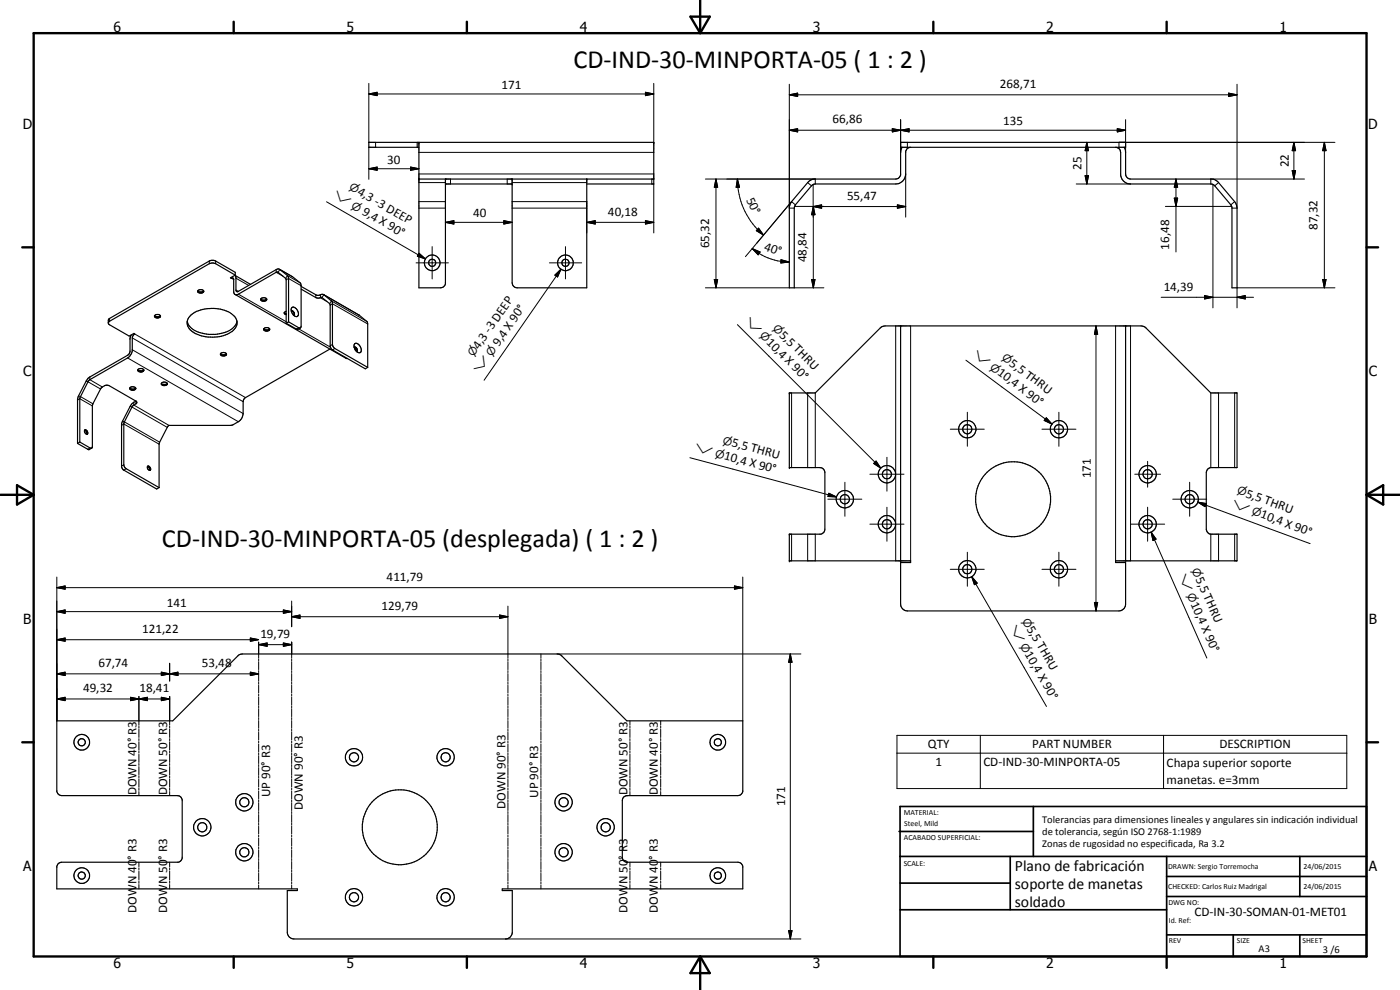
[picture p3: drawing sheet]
<svg xmlns="http://www.w3.org/2000/svg" width="420mm" height="297mm" viewBox="0 0 420 297" stroke-linecap="round" stroke-linejoin="round" font-family="sans-serif">
<g fill="none" stroke="#000" stroke-width=".35">
<path d="M125.2 42.7v1.5M125.7 42.7v43.7l6.8-.1 1-.6 .2-.6v-31.4M125.7 44.2h-15v-1.5h85.5v12.5h-20.1M125.7 53.7h70.5M133.7 55.2h20M153.7 53.7v31.1a1.52 1.52 0 0 0 1.5 1.6h20.9v-32.7M270.3 42.7h67.5v1.5h-67.5zM270.7 44.2l-.4 1.5v6.8l-.9 1.1-25.4 .2-1.4 .7-5 6-.7 1.5v24.4h1.5l.1-24.5 5.2-6.4 1-.3h24.1a3 3 0 0 0 3-3v-6.8l.6-1 .9-.2M334.8 44.2a1.52 1.52 0 0 1 1.5 1.5v6.9a3 3 0 0 0 3 2.6h24.1l1 .3 5 6 .3 .7v24.2h1.6v-24l-.2-.8-.6-1.1-5-6-1.4-.7-25.4-.2-.5-.3-.3-.8-.1-6.8-.4-1.5M32.5 96.9l.4 .6 5.9 3.3 1.4-.8 .2 .2-.5 .6-.2 .6v3.8a3.6 3.6 0 0 1-1.4 2.2l-11.8 6.9-2.6 5.3v13M46.4 94.7a1.03 1.03 0 0 1 1.8 .3 .99 .99 0 0 1-1 .4 .99 .99 0 0 1-.8-.7zM46.4 94.8v.1"/>
<path d="M46.4 94.9h1.7M46.4 94.9l.7 .3h.6l.4-.3M48.2 94.8l-.1 .1M56.2 96.4a5.8 5.8 0 0 0 5.1 3.7 11.4 11.4 0 0 0 8-1.2l1.3-1.3 .5-1.2M57.3 94.5a10.9 10.9 0 0 1 12.9 .2 2.96 2.96 0 0 1-1 5 11 11 0 0 1-12.1-.7 2.91 2.91 0 0 1 .2-4.5zM59.3 87.3l.1 .2M59.4 87.5h1.7M59.4 87.5a1.18 1.18 0 0 0 1.7 0M59.5 87.1a.96 .96 0 0 1 1.6 .4 .95 .95 0 0 1-1 .5 .95 .95 0 0 1-.7-.8zM61.1 87.3v.2M69.4 83.5l.5-.1 .2 .3v4l.3 .6 .4 .1 .7-.1 11.4-6.6h.6l2.2 1.8 .2 .3v13.2M69.4 83.2v.3"/>
<path d="M70.6 88.3l33.3 19.3h.4M70.6 82.5l-1.4 .9 .2 .1M70.6 82.5l-5.9-3.4-.7-.2-1 .1-30.1 17.4-.4 .5M70.6 82.5v-.8l-5.9-3.4-.7-.2-1 .1-30.1 17.3-.4 .4v1M75.2 85.3l-4.7-2.7 .3 .6v3.8l.4 .5 12.2-6.8 .6 .2 2.3 1.8 .3 .9v13M78.3 89.7a1.08 1.08 0 0 1 1.7 .3 .99 .99 0 0 1-.9 .4 .99 .99 0 0 1-.8-.7zM78.3 89.8v.1M78.3 89.9h1.7M78.3 89.9l.6 .3 1.1-.3M79.1 98.7l.7 .5 .7-.1 .4-.3M79.2 98.6a1.03 1.03 0 0 1 1.7 .3 .99 .99 0 0 1-1 .5 .99 .99 0 0 1-.7-.8zM79.2 98.8h1.6"/>
<path d="M80 89.8v.1M80.9 98.7v.1M83.9 80.8a21.7 21.7 0 0 1 6.3 4.2l.2 .7v12.2l-.2 .4M85.3 93.9l.6 .5M85.3 93.9l.1 .1M85.4 94l.5 .1M85.4 94l.5 .3M85.9 97l3.3 1.8 1-.4M85.9 93.4l-.6 .5M86.6 96.6l3.2 1.8 .4-.1M86.6 96.6l-.7 .4M87.4 93.3h.2"/>
<path d="M87.5 93.3l-.1 .1M87.6 92.3l.1-.1a1.81 1.81 0 0 1 1.6 2.7 1.86 1.86 0 0 1-1.7-2.6zM87.7 93.3a.82 .82 0 0 1 .5 1.3 .9 .9 0 0 0-.6-1.3zM90.4 85.9l4.5 2.7 2.1-.3 2.6 2.1 .2 .4v12.6l.1 .5 .6 .7 9.9 5.6M90.4 86.7l4.5 2.7 1.7-.1 2.5 2.1v12.5l.4 .8 10.1 6 .8-.5M97.1 88.4l10.7 6.1 2.4 2 .2 .7v13M270.3 97.8v70.5M337.8 97.8v70.5M38.9 116.5a1.08 1.08 0 0 1 1.9 0M38.9 116.5a1 1 0 0 0 .9 .6 1 1 0 0 0 1-.6M38.9 116.5l.1 .1M39 116.6h1.7"/>
<path d="M39.4 100.5l-.4 1.1v3.9l-.2 .7-12.1 7.1-.8 1-2.3 4.5-.3 .9v13.4M40.8 116.5a1.14 1.14 0 0 1-1.8 .1M41.4 111.1h1.7M41.5 110.8a1.23 1.23 0 0 1 1.7 .2 .92 .92 0 0 1-1 .6 .92 .92 0 0 1-.8-.7zM43.1 111a1.02 1.02 0 0 1-1.8 0M48.4 115.1v.1M48.5 115a1.07 1.07 0 0 1 1.7 .3 1.06 1.06 0 0 1-1.8-.2zM48.5 115.2h1.7a1.28 1.28 0 0 1-1.7 0zM50.2 115.1v.1M66.2 106.3h1.7M66.2 106.3l.1 .1a1.19 1.19 0 0 0 1.6-.1M68 106.2l-.1 .1"/>
<path d="M68 106.3a1.01 1.01 0 0 0-1.8 0M68 106.3a1 1 0 0 1-.9 .6 1 1 0 0 1-.9-.6M99 104.7l-25.5 14.7-.5 1v3.7a3 3 0 0 1-1.5 2.4l-2.1 1.1-18.8 .1-2.9 5.4v13.2M106.3 104.2a.81 .81 0 0 1 .7 1.2 .68 .68 0 0 0 .1-.8 .68 .68 0 0 0-.8-.3M106.4 103.2a1.59 1.59 0 0 1 2 1.6 .74 .74 0 0 1-.3 1 .74 .74 0 0 1-1-.2 2.11 2.11 0 0 1-.7-2.4zM106.7 104.3v.8M236.9 117.9h7.8l19.5-19.5 1.1-.6h77.5l1.1 .6 19.5 19.5h7.9v22.4h-7.9a1.54 1.54 0 0 0-1.4 1.5l.2 17.5 .7 .8 .5 .2h7.9v8h-36.5v.5h3v12.5a2.09 2.09 0 0 1-2 2h-63.5a2.09 2.09 0 0 1-2-2v-12.5h3v-.5h-36.4v-8h9.4l1-.7 .3-.8v-17l-.3-.8-.7-.6-.6-.1h-9.1zM23.3 133.1l3.3 1.8 .9-.4M23.9 132.6l-.6 .5M25.4 129l.3 .1M25.4 129.1a.84 .84 0 0 0 .8 1.2M25.5 129l.7 1.2"/>
<path d="M25.7 129.1l.5 .6v.6M25.8 129a.85 .85 0 0 1 .4 1.3M25.8 129l-.4 .1M40.8 120.4l-1.1 .7-.5 .5-2.7 5.4v13.2l.5 .8 10 5.7 .7-.4M40.8 120.4l.2 .5-1.3 1.1-2.5 5v12.6l.7 1 9.8 5.7M40.8 120.4l-8.4-4.8a2.37 2.37 0 0 0-2.1 .9l-2.6 5.3v12.5l-.5 .2-3.3-1.9M44.3 140a.69 .69 0 0 1 .8 .3 .69 .69 0 0 1-.2 .8 .97 .97 0 0 1-.6-1.1zM44.4 139.9a.85 .85 0 0 1 .6 1.2zM17 216.3h34.8l19.8-19.7 1.2-.4 94.7 .1 .9 .3 19.7 19.7h34.8v21.2l-.6 1-.9 .2h-33.3l-1 .5-.3 1v17v.5l.6 .7 .7 .3h33.6l.8 .4 .4 .8v6.8h-72.2v.5h3v12.5a2.09 2.09 0 0 1-2 2h-63.8a1.97 1.97 0 0 1-1.7-2v-12.5h3v-.5h-72.2v-6.8l.5-.8 .7-.4h35.3l.8-.4 .4-.8v-17.6l-.9-1.1-35.3-.1-1-.4-.5-.8z"/>
<circle cx="129.7" cy="78.9" r="2.35"/>
<circle cx="129.7" cy="78.9" r="1.07"/>
<circle cx="169.7" cy="78.8" r="1.09"/>
<circle cx="169.7" cy="78.9" r="2.36"/>
<circle cx="290.3" cy="128.8" r="1.36"/>
<circle cx="290.3" cy="128.8" r="2.6"/>
<circle cx="317.8" cy="128.8" r="1.37"/>
<circle cx="317.8" cy="128.8" r="2.6"/>
<circle cx="253.6" cy="149.8" r="2.6"/>
<circle cx="253.6" cy="149.8" r="1.39"/>
<circle cx="266.2" cy="142.3" r="2.61"/>
<circle cx="266.2" cy="157.3" r="1.37"/>
<circle cx="266.2" cy="142.3" r="1.38"/>
<circle cx="266.2" cy="157.3" r="2.59"/>
<circle cx="304" cy="149.8" r="11.3"/>
<circle cx="344.4" cy="142.3" r="1.38"/>
<circle cx="344.4" cy="157.3" r="1.38"/>
<circle cx="344.4" cy="157.3" r="2.6"/>
<circle cx="344.4" cy="142.3" r="2.6"/>
<circle cx="357.1" cy="149.8" r="1.36"/>
<circle cx="357.1" cy="149.8" r="2.6"/>
<circle cx="290.3" cy="170.8" r="2.6"/>
<circle cx="290.3" cy="170.8" r="1.36"/>
<circle cx="317.8" cy="170.8" r="2.6"/>
<circle cx="317.8" cy="170.8" r="1.36"/>
<circle cx="24.5" cy="222.7" r="2.36"/>
<circle cx="24.5" cy="222.7" r="1.08"/>
<circle cx="106.2" cy="227.2" r="1.38"/>
<circle cx="106.2" cy="227.2" r="2.61"/>
<circle cx="133.7" cy="227.2" r="2.6"/>
<circle cx="133.7" cy="227.2" r="1.38"/>
<circle cx="215.4" cy="222.7" r="1.07"/>
<circle cx="215.4" cy="222.7" r="2.36"/>
<circle cx="60.7" cy="248.2" r="1.38"/>
<circle cx="60.7" cy="248.2" r="2.6"/>
<circle cx="73.3" cy="240.7" r="1.39"/>
<circle cx="73.3" cy="255.7" r="1.38"/>
<circle cx="73.3" cy="255.7" r="2.6"/>
<circle cx="73.3" cy="240.7" r="2.6"/>
<circle cx="120" cy="248.2" r="11.3"/>
<circle cx="169.1" cy="240.7" r="1.38"/>
<circle cx="169.1" cy="255.7" r="2.61"/>
<circle cx="169.1" cy="240.7" r="2.6"/>
<circle cx="169.2" cy="255.7" r="1.39"/>
<circle cx="181.8" cy="248.2" r="2.62"/>
<circle cx="181.8" cy="248.2" r="1.39"/>
<circle cx="24.5" cy="262.7" r="1.09"/>
<circle cx="24.5" cy="262.7" r="2.35"/>
<circle cx="106.2" cy="269.2" r="2.61"/>
<circle cx="106.2" cy="269.2" r="1.38"/>
<circle cx="133.7" cy="269.2" r="2.62"/>
<circle cx="133.7" cy="269.2" r="1.38"/>
<circle cx="215.4" cy="262.7" r="1.08"/>
<circle cx="215.4" cy="262.7" r="2.36"/>
</g>
<g fill="none" stroke="#000" stroke-width=".3">
<path d="M110.7 28.2l2.5-.5v1zM110.7 28.2h85.5M110.7 25v17.7M193.7 27.7l2.5 .5-2.5 .5zM196.2 25v17.7M236.9 39.1l2.5-.5v1zM236.9 28.4l2.5-.5v1.1zM236.9 25.3v37.1h1.5M236.9 39.1h100.9M236.9 28.4h134.4M267.8 38.6l2.5 .5-2.5 .5zM270.3 39.1l2.5-.5v1z"/>
<path d="M270.3 35.9v9.8M335.3 38.6l2.5 .5-2.5 .5zM337.8 35.9v9.8M368.7 27.9l2.6 .5-2.6 .6zM371.3 25.3v37.1h-1.6M110.7 50.6l2.5-.5v1zM110.7 44.2v9.6M110.7 50.6h15M112.7 42.7v1.5M123.2 50.1l2.5 .5-2.5 .5zM125.7 54.8h8M125.7 52.2h70.5"/>
<path d="M125.7 45.7h70.5M135.2 53.7v1.5M152.2 53.7v1.5M153.7 54.8h22.4M195.6 53.7v1.5M196.2 55.2v14.7M211.7 53.7h33v1.5M214.9 53.7l.5 2.5h-1zM214.9 53.7v32.7M221.3 53.7l.6 2.5h-1zM221.3 53.7a21.9 21.9 0 0 0 7.8 16.8M242.4 54.8l1.1 1"/>
<path d="M244 55.3l.1 31.1M271.8 52.2v13M272.3 42.7v1.5M323 55.2h16.3M325.7 52.7h1l-.5 2.5zM326.2 42.7l.5 2.5h-1zM326.2 42.7v12.5M352.4 59.4h1l-.5 2.5zM352.9 53.7l.5 2.5h-1zM352.9 53.7v21.9M364 55.3v37.1M365.7 54.8l-1.1 1"/>
<path d="M387.8 51.2h1l-.5 2.5zM388.3 42.7l.5 2.5h-1zM388.3 42.7v11M391.5 53.7h-28.1v1.5M397.5 42.7l.5 2.5h-1.1zM397.5 42.7v43.7M400.6 42.7h-64.8v1.5M62.8 78.3v.8M64.7 78.3v.8M98 60.5l29.7 17.2M124.9 78.9h9.7M125.7 62.4h8"/>
<path d="M125.7 60.5h8M125.8 76l1.9 1.7-2.4-.8zM129.7 74v9.7M133.7 66.7l2.5-.5v1zM133.7 66.7h20M151.2 66.2l2.5 .5-2.5 .5zM153.7 62.4h22.4M153.7 60.5h22.4v9.4M164.9 78.9h9.7M169.7 74v9.7M176.1 66.7l2.5-.5v1zM176.1 66.7h20.1"/>
<path d="M193.7 66.2l2.5 .5-2.5 .5zM225.8 74.6l2.3 1-.6 .9zM225.8 74.6a17.6 17.6 0 0 0 11.1 4M227.7 68.5l1.4 2-2.1-1.3zM234.4 77.9l2.5 .7-2.6 .3zM238.5 61.9h5.7M238.7 61.5l-1.1-1-13.9 16.5M244 62l2.6-.5v1zM244 62h27.8M244.1 61.9l.5 2.5h-1zM246.5 61.9h.8M269.3 61.5l2.5 .5-2.5 .5z"/>
<path d="M349.7 61.9h19.9M370.5 60.5l-1.1 1M32.9 95.5v.9M69.4 83.5l.7 .4M70.8 87l.7 .4M70.8 83.5l3.8 2.1M71.5 88.3l14.4 8.2M82.9 80.9v.8l2 1.1M83.5 81.7l.5-.8 3.8 2.1M85.7 83.5l.6-.8 3.7 2.1M85.9 83.9l.7-.3 3.8 2.1M89.7 98.3l-.8 .4"/>
<path d="M89.7 98.7l9.4 5.4M94.8 88.4v.9M96.1 89.3l2 1.2M96.2 88.4v.9M96.6 89.3l.6-.9 10.6 6.1M98.9 91.1l.6-.8 10.5 6.1M99.1 91.6l.7-.5 10.6 6.1M166.5 82.5l1.8-1.7-1 2.3zM168.3 80.8l-23 33.3M211.7 86.4h25.2M214.4 83.9h1l-.5 2.5zM221.3 97.4l43 43.1"/>
<path d="M238.4 86.4h8.9M243.6 83.9h1l-.5 2.5zM268.8 97.8v70.5M273.3 97.8v70.5M328.9 97.8l.5 2.5h-.9zM328.9 97.8v85.5M334.8 97.8v70.5M339.3 97.8v70.5M348.5 89.2h27.7M361.5 88.7l2.5 .5-2.5 .5zM371.3 89.2l2.4-.5v1zM396.9 83.9h1.1l-.5 2.5z"/>
<path d="M400.6 86.4h-29.3v6M23.6 118.8l4.3 2.4M25.9 114.3l4.3 2.4M27 113.1v.8l3.7 2.2M38.3 107.4l33.2 19.1M39.7 104.9l33.3 19.2M39.7 101.4l33.3 19.1M40.4 100.2l33.3 19.1M99.8 103.4l-.7 .4M100.5 104.6l-.7 .4M237.6 117.9v22.4M242.4 117.9v22.4"/>
<path d="M244.7 117.9v22.4M289.9 108.1l25.8 19.2M363.4 117.9v22.4M365.7 117.9v22.4M370.5 117.9v22.4M23.3 120l.6-.4 3.8 2.2M27 134.4l-.7 .4M36.5 127.6l.7-.4 10.5 6.1M36.8 126.4l11.1 6.3M37.2 139.4l-.7 .4M39.1 121.9l11.1 6.3M40.2 120.7v.8l10.5 6.1"/>
<path d="M40.8 120.4v.8M207 137.3l44 11.8M262.2 139.1l.7-.8 1.4 2.2zM262.9 138.3l1.4 2.2-2.1-1.4zM266.2 137.2v10.2M285.2 128.8h10.2M290.3 123.7v10.2M312.7 128.8h10.2M314 125.3l1.7 2-2.3-1.1zM317.8 123.7v10.2M344.4 138.4v7.8M37.9 140.6l-.7 .5"/>
<path d="M248.4 149.8h10.2M248.7 148l2.3 1.1-2.5-.1zM253.6 144.7v10.2M261.1 157.3h10.2M261.1 142.3h10.2M266.2 152.2v10.2M339.3 157.3h10.2M340.6 142.3h7.7M344.4 152.2v10.2M345.5 159.7l1.5 2.1-1 .4zM345.5 159.7l16.7 37.7M351.9 149.8h10.3"/>
<path d="M357 144.7v10.2M359.5 150.7l2.5 .4-.4 .9zM359.5 150.7l33.7 12.4M17 176.3l2.5-.5v1zM17 176.3h205.9M17 173.1v43.2M220.4 175.8l2.5 .5-2.5 .5zM222.9 173.1v43.2M237.6 160.3v8M242.4 160.3v8M244.7 160.3v8M285.2 170.8h10.2"/>
<path d="M290.3 165.7v10.2M291.6 173l1.7 2-.9 .4zM291.6 173l22.5 39M312.7 170.8h10.2M317.8 165.7v10.2M363.4 160.3v8M365.7 160.3v8M370.5 160.3v8M17 191.9l2.5-.5v1zM17 183.5l2.5-.5v1zM17 191.9h60.4M17 183.5h70.5"/>
<path d="M50.9 199v5.3M75.1 191.4l2.5 .5-2.5 .5zM77.4 191.9l-2.3-.5v1l2.3-.4M77.6 193.4l2.6-.5v1zM77.6 192.7v4.7M77.6 197.7v.6M77.6 198.5v2.4M77.6 193.4h9.9M85 183l2.5 .5-2.5 .5zM85 192.9l2.5 .5-2.5 .5zM87.5 185l2.5-.5v1zM87.5 180.3v7.7"/>
<path d="M87.5 192.7v4.7M87.5 197.7v.6M87.5 198.5v2.4M87.5 185h64.9M149.9 184.5l2.5 .5-2.5 .5zM152.4 181.9v15.5M152.4 197.7v.6M152.4 198.5v2.4M162.3 196.2v1.2M162.3 197.7v.6M162.3 198.5v2.4M167.2 196.2h73.2"/>
<path d="M237.2 196.2l.5 2.5h-1zM237.2 196.2v85.5M328.5 180.8h.9l-.5 2.5zM17 209.7l2.5-.5v1zM17 202.2l2.5-.5v1zM17 209.7h33.9M17 202.2h60.6M39.2 209.2l2.5 .5-2.5 .5zM41.7 209.7l2.5-.5v1zM41.7 209v8.6M41.7 217.8v.7M41.7 218.8v2.5"/>
<path d="M48.4 201.7l2.5 .5-2.5 .5zM48.4 209.2l2.5 .5-2.5 .5zM48.4 201.7l5 1v-1l-5 1zM50.9 202.2l2.5-.5v1zM50.9 209v8.6M50.9 217.8v.7M50.9 218.8v2.5M75.1 201.7l2.5 .5-2.5 .5zM77.6 201.2v.6M77.6 202.1v2.3M77.6 204.7v.6M77.6 205.6v2.3"/>
<path d="M77.6 208.3v.5M77.6 209.1v2.4M77.6 211.8v.6M77.6 212.6v2.4M77.6 215.3v.6M77.6 216.2v2.3M77.6 218.8v.6M77.6 219.7v2.3M87.5 201.2v.6M87.5 202.1v2.3M87.5 204.7v.6M87.5 205.6v2.3"/>
<path d="M87.5 208.3v.5M87.5 209.1v2.4M87.5 211.8v.6M87.5 212.6v2.4M87.5 215.3v.6M87.5 216.2v2.3M87.5 218.8v.6M87.5 219.7v2.3M152.4 201.2v.6M152.4 202.1v2.3M152.4 204.7v.6M152.4 205.6v2.3"/>
<path d="M152.4 208.3v.5M152.4 209.1v2.4M152.4 211.8v.6M152.4 212.6v2.4M152.4 215.3v.6M152.4 216.2v2.3M152.4 218.8v.6M152.4 219.7v2.3M162.3 201.2v.6M162.3 202.1v2.3M162.3 204.7v.6M162.3 205.6v2.3"/>
<path d="M162.3 208.3v.5M162.3 209.1v2.4M162.3 211.8v.6M162.3 212.6v2.4M162.3 215.3v.6M162.3 216.2v2.3M162.3 218.8v.6M162.3 219.7v2.3M189 216.3v1.3M189 217.8v.7M189 218.8v2.5M198.3 216.3v1.3"/>
<path d="M198.3 217.8v.7M198.3 218.8v2.5M41.7 221.6v.6M41.7 222.5v2.5M41.7 225.3v.6M41.7 226.3v2.5M41.7 229.1v.6M41.7 230v2.5M41.7 232.8v.6M41.7 233.7v2.5M41.7 236.5v.7M41.7 237.5v1.2"/>
<path d="M50.9 221.6v.6M50.9 222.5v2.5M50.9 225.3v.6M50.9 226.3v2.5M50.9 229.1v.6M50.9 230v2.5M50.9 232.8v.6M50.9 233.7v2.5M50.9 236.5v.7M50.9 237.5v1.2M77.6 222.4v.5M77.6 223.3v2.3"/>
<path d="M77.6 225.9v.6M77.6 226.7v2.4M77.6 229.4v.6M77.6 230.3v2.4M77.6 232.9v.6M77.6 233.8v2.3M77.6 236.5v.5M77.6 237.4v2.3M77.6 240v.6M87.5 222.4v.5M87.5 223.3v2.3M87.5 225.9v.6"/>
<path d="M87.5 226.7v2.4M87.5 229.4v.6M87.5 230.3v2.4M87.5 232.9v.6M87.5 233.8v2.3M87.5 236.5v.5M87.5 237.4v2.3M87.5 240v.6M152.4 222.4v.5M152.4 223.3v2.3M152.4 225.9v.6M152.4 226.7v2.4"/>
<path d="M152.4 229.4v.6M152.4 230.3v2.4M152.4 232.9v.6M152.4 233.8v2.3M152.4 236.5v.5M152.4 237.4v2.3M152.4 240v.6M162.3 222.4v.5M162.3 223.3v2.3M162.3 225.9v.6M162.3 226.7v2.4M162.3 229.4v.6"/>
<path d="M162.3 230.3v2.4M162.3 232.9v.6M162.3 233.8v2.3M162.3 236.5v.5M162.3 237.4v2.3M162.3 240v.6M189 221.6v.6M189 222.5v2.5M189 225.3v.6M189 226.3v2.5M189 229.1v.6M189 230v2.5"/>
<path d="M189 232.8v.6M189 233.7v2.5M189 236.5v.7M189 237.5v1.2M198.3 221.6v.6M198.3 222.5v2.5M198.3 225.3v.6M198.3 226.3v2.5M198.3 229.1v.6M198.3 230v2.5M198.3 232.8v.6M198.3 233.7v2.5"/>
<path d="M198.3 236.5v.7M198.3 237.5v1.2M269.2 220.6h135v16h-135zM269.2 226h135M294.2 220.6v16M349.2 220.6v16M41.7 258.7v1.4M50.9 258.7v1.4M77.6 240.8v2.4M77.6 243.5v.6M77.6 244.4v2.4M77.6 247v.6"/>
<path d="M77.6 247.9v2.3M77.6 250.6v.5M77.6 251.5v2.3M77.6 254.1v.6M77.6 255v2.3M77.6 257.6v.6M77.6 258.5v2.4M87.5 240.8v2.4M87.5 243.5v.6M87.5 244.4v2.4M87.5 247v.6M87.5 247.9v2.3"/>
<path d="M87.5 250.6v.5M87.5 251.5v2.3M87.5 254.1v.6M87.5 255v2.3M87.5 257.6v.6M87.5 258.5v2.4M152.4 240.8v2.4M152.4 243.5v.6M152.4 244.4v2.4M152.4 247v.6M152.4 247.9v2.3M152.4 250.6v.5"/>
<path d="M152.4 251.5v2.3M152.4 254.1v.6M152.4 255v2.3M152.4 257.6v.6M152.4 258.5v2.4M162.3 240.8v2.4M162.3 243.5v.6M162.3 244.4v2.4M162.3 247v.6M162.3 247.9v2.3M162.3 250.6v.5M162.3 251.5v2.3"/>
<path d="M162.3 254.1v.6M162.3 255v2.3M162.3 257.6v.6M162.3 258.5v2.4M189 258.7v1.4M198.3 258.7v1.4M41.7 260.4v.6M41.7 261.4v2.6M41.7 264.4v.6M41.7 265.4v1.3M50.9 260.4v.6M50.9 261.4v2.6"/>
<path d="M50.9 264.4v.6M50.9 265.4v1.3M77.6 261.1v.6M77.6 262v2.4M77.6 264.7v.5M77.6 265.6v1.1M87.5 261.1v.6M87.5 262v2.4M87.5 264.7v.5M87.5 265.6v1.1M152.4 261.1v.6M152.4 262v2.4"/>
<path d="M152.4 264.7v.5M152.4 265.6v1.1M162.3 261.1v.6M162.3 262v2.4M162.3 264.7v.5M162.3 265.6v1.1M189 260.4v.6M189 261.4v2.6M189 264.4v.6M189 265.4v1.3M198.3 260.4v.6M198.3 261.4v2.6"/>
<path d="M198.3 264.4v.6M198.3 265.4v1.3M236.7 279.2h1l-.5 2.5zM151.7 281.7h88.7"/>
</g>
<g fill="#000">
<circle cx="125.7" cy="53.7" r=".18"/>
<circle cx="125.7" cy="42.7" r=".18"/>
<circle cx="153.7" cy="53.7" r=".18"/>
<circle cx="153.7" cy="55.2" r=".18"/>
<circle cx="176.1" cy="53.7" r=".18"/>
<circle cx="196.2" cy="42.7" r=".18"/>
<circle cx="270.3" cy="97.8" r=".18"/>
<circle cx="236.9" cy="117.9" r=".18"/>
<circle cx="236.9" cy="140.3" r=".18"/>
<circle cx="236.9" cy="168.3" r=".18"/>
<circle cx="236.9" cy="160.3" r=".18"/>
<circle cx="270.3" cy="168.3" r=".18"/>
</g>
<g fill="none" stroke="#000" stroke-width=".71">
<path d="M10.1 9.9h400v277.1h-400zM70.1 6.5v3.4M140.1 6.5v3.4M207.2 5h5.8l-2.9 4.9zM210.1 0v9.9M280.1 6.5v3.4M350.1 6.5v3.4M6.7 74.2h3.4M410.1 74.2h3.5M.1 148.5h10M5.1 145.6l5 2.9-5 2.9zM410.1 148.5h10"/>
<path d="M410.1 148.5l5-2.9v5.8zM6.7 222.7h3.4M410.1 222.7h3.5M70.1 287v3.4M140.1 287v3.4M210.1 287v10M210.1 287l2.9 5h-5.8zM280.1 287v3.4M350.1 287v3.4"/>
</g>
<g fill="none" stroke="#000" stroke-width=".51">
<path d="M269.8 249.5h40.3M270.1 242h140v45h-140zM270.1 257h140M303.2 257v16M310.1 242v15M350.1 257v30M390.1 257v12M270.1 265h33.1M270.1 273h80M350.1 269h60M350.1 263h60M350.1 280.5h60"/>
<path d="M370.1 280.5v6.5M390.1 280.5v6.5"/>
</g>
<g fill="#000">
<path d="M110.7 28.2l2.5-.5v1zM193.7 27.7l2.5 .5-2.5 .5zM236.9 39.1l2.5-.5v1zM236.9 28.4l2.5-.5v1.1zM267.8 38.6l2.5 .5-2.5 .5zM270.3 39.1l2.5-.5v1zM335.3 38.6l2.5 .5-2.5 .5zM368.7 27.9l2.6 .5-2.6 .6zM110.7 50.6l2.5-.5v1zM123.2 50.1l2.5 .5-2.5 .5zM214.9 53.7l.5 2.5h-1zM221.3 53.7l.6 2.5h-1z"/>
<path d="M325.7 52.7h1l-.5 2.5zM326.2 42.7l.5 2.5h-1zM352.4 59.4h1l-.5 2.5zM352.9 53.7l.5 2.5h-1zM387.8 51.2h1l-.5 2.5zM388.3 42.7l.5 2.5h-1zM397.5 42.7l.5 2.5h-1.1zM125.8 76l1.9 1.7-2.4-.8zM133.7 66.7l2.5-.5v1zM151.2 66.2l2.5 .5-2.5 .5zM176.1 66.7l2.5-.5v1zM193.7 66.2l2.5 .5-2.5 .5z"/>
<path d="M227.7 68.5l1.4 2-2.1-1.3zM225.8 74.6l2.3 1-.6 .9zM234.4 77.9l2.5 .7-2.6 .3zM244.1 61.9l.5 2.5h-1zM244 62l2.6-.5v1zM269.3 61.5l2.5 .5-2.5 .5zM166.5 82.5l1.8-1.7-1 2.3zM214.4 83.9h1l-.5 2.5zM243.6 83.9h1l-.5 2.5zM361.5 88.7l2.5 .5-2.5 .5zM371.3 89.2l2.4-.5v1zM396.9 83.9h1.1l-.5 2.5z"/>
<path d="M328.9 97.8l.5 2.5h-.9zM262.9 138.3l1.4 2.2-2.1-1.4zM314 125.3l1.7 2-2.3-1.1zM248.7 148l2.3 1.1-2.5-.1zM359.5 150.7l2.5 .4-.4 .9zM17 176.3l2.5-.5v1zM220.4 175.8l2.5 .5-2.5 .5zM291.6 173l1.7 2-.9 .4zM345.5 159.7l1.5 2.1-1 .4zM17 191.9l2.5-.5v1zM17 183.5l2.5-.5v1zM75.1 191.4l2.5 .5-2.5 .5z"/>
<path d="M77.6 193.4l2.6-.5v1zM85 183l2.5 .5-2.5 .5zM85 192.9l2.5 .5-2.5 .5zM87.5 185l2.5-.5v1zM149.9 184.5l2.5 .5-2.5 .5zM237.2 196.2l.5 2.5h-1zM328.5 180.8h.9l-.5 2.5zM17 209.7l2.5-.5v1zM17 202.2l2.5-.5v1zM39.2 209.2l2.5 .5-2.5 .5zM41.7 209.7l2.5-.5v1zM48.4 201.7l2.5 .5-2.5 .5z"/>
<path d="M48.4 209.2l2.5 .5-2.5 .5zM50.9 202.2l2.5-.5v1zM75.1 201.7l2.5 .5-2.5 .5zM236.7 279.2h1l-.5 2.5z"/>
</g>
<g font-size="7.9">
<text x="172.1" y="20.4">CD-IND-30-MINPORTA-05 ( 1 : 2 )</text>
<text x="48.6" y="164.3">CD-IND-30-MINPORTA-05 (desplegada) ( 1 : 2 )</text>
</g>
<g font-size="4.7">
<text x="304.6" y="261.2">Plano de fabricación</text>
<text x="304.6" y="266.6">soporte de manetas</text>
<text x="304.6" y="272">soldado</text>
</g>
<g font-size="4.2">
<text x="34" y="9.6">6</text>
<text x="104" y="9.6">5</text>
<text x="174" y="9.6">4</text>
<text x="244" y="9.6">3</text>
<text x="314" y="9.6">2</text>
<text x="384" y="9.6">1</text>
<text x="6.8" y="38.7">D</text>
<text x="410.6" y="38.7">D</text>
<text x="7" y="112.9">C</text>
<text x="410.8" y="112.9">C</text>
<text x="7" y="187.1">B</text>
<text x="410.8" y="187.1">B</text>
<text x="7" y="261.4">A</text>
<text x="410.8" y="261.4">A</text>
<text x="34" y="290.4">6</text>
<text x="104" y="290.4">5</text>
<text x="174" y="290.4">4</text>
<text x="244" y="290.4">3</text>
<text x="314" y="290.4">2</text>
<text x="384" y="290.4">1</text>
</g>
<g font-size="3.9">
<text x="150.5" y="26.7">171</text>
<text x="300.1" y="26.4">268,71</text>
<text x="249.9" y="37">66,86</text>
<text x="301.1" y="37.5">135</text>
<text x="116.2" y="49.1">30</text>
<text x="324.6" y="51" transform="rotate(-90 324.6 51)">25</text>
<text x="386.8" y="50.2" transform="rotate(-90 386.8 50.2)">22</text>
<text x="107" y="58.3" transform="rotate(30 107 58.3)">4,3 -3 DEEP</text>
<text x="223.9" y="59.9" transform="rotate(65 223.9 59.9)">50°</text>
<text x="254.2" y="59.9">55,47</text>
<text x="108.4" y="64.1" transform="rotate(30 108.4 64.1)">9,4 X 90°</text>
<text x="142" y="65.2">40</text>
<text x="182.4" y="64.7">40,18</text>
<text x="395.4" y="69" transform="rotate(-90 395.4 69)">87,32</text>
<text x="212.8" y="74.5" transform="rotate(-90 212.8 74.5)">65,32</text>
<text x="229.1" y="74.9" transform="rotate(20 229.1 74.9)">40°</text>
<text x="350.8" y="74.9" transform="rotate(-90 350.8 74.9)">16,48</text>
<text x="242" y="78.7" transform="rotate(-90 242 78.7)">48,84</text>
<text x="349.2" y="87.2">14,39</text>
<text x="233.8" y="100.7" transform="rotate(45 233.8 100.7)">5,5 THRU</text>
<text x="143.7" y="104.9" transform="rotate(-55 143.7 104.9)">4,3 -3 DEEP</text>
<text x="149.7" y="104.1" transform="rotate(-55 149.7 104.1)">9,4 X 90°</text>
<text x="229.8" y="102.9" transform="rotate(45 229.8 102.9)">10,4 X 90°</text>
<text x="299.2" y="112.3" transform="rotate(37 299.2 112.3)">10,4 X 90°</text>
<text x="302.7" y="109.5" transform="rotate(37 302.7 109.5)">5,5 THRU</text>
<text x="217.1" y="137.8" transform="rotate(15 217.1 137.8)">10,4 X 90°</text>
<text x="219.4" y="133.9" transform="rotate(15 219.4 133.9)">5,5 THRU</text>
<text x="327.4" y="143.6" transform="rotate(-90 327.4 143.6)">171</text>
<text x="373.7" y="149" transform="rotate(20 373.7 149)">5,5 THRU</text>
<text x="378.1" y="155.2" transform="rotate(20 378.1 155.2)">10,4 X 90°</text>
<text x="358.8" y="173.6" transform="rotate(66 358.8 173.6)">5,5 THRU</text>
<text x="116" y="174.2">411,79</text>
<text x="50.1" y="182">141</text>
<text x="114.5" y="182.9">129,79</text>
<text x="357.3" y="181.1" transform="rotate(66 357.3 181.1)">10,4 X 90°</text>
<text x="42.7" y="189.9">121,22</text>
<text x="78.1" y="191.3">19,79</text>
<text x="308.1" y="188.6" transform="rotate(60 308.1 188.6)">5,5 THRU</text>
<text x="307.5" y="196.3" transform="rotate(60 307.5 196.3)">10,4 X 90°</text>
<text x="29.5" y="200.1">67,74</text>
<text x="60.6" y="200.1">53,48</text>
<text x="24.9" y="207.6">49,32</text>
<text x="41.9" y="207.6">18,41</text>
<text x="278.5" y="224.6">QTY</text>
<text x="309.7" y="224.6">PART NUMBER</text>
<text x="366" y="224.6">DESCRIPTION</text>
<text x="280.7" y="229.9">1</text>
<text x="295.1" y="229.9">CD-IND-30-MINPORTA-05</text>
<text x="350.1" y="230">Chapa superior soporte</text>
<text x="40.9" y="238.7" transform="rotate(-90 40.9 238.7)">DOWN 40° R3</text>
<text x="50.2" y="238.7" transform="rotate(-90 50.2 238.7)">DOWN 50° R3</text>
<text x="81.1" y="239.2" transform="rotate(-90 81.1 239.2)">UP 90° R3</text>
<text x="161.5" y="239.4" transform="rotate(-90 161.5 239.4)">UP 90° R3</text>
<text x="188.3" y="238.7" transform="rotate(-90 188.3 238.7)">DOWN 50° R3</text>
<text x="197.5" y="238.7" transform="rotate(-90 197.5 238.7)">DOWN 40° R3</text>
<text x="350.1" y="235.3">manetas. e=3mm</text>
<text x="90.9" y="243" transform="rotate(-90 90.9 243)">DOWN 90° R3</text>
<text x="151.7" y="242.6" transform="rotate(-90 151.7 242.6)">DOWN 90° R3</text>
<text x="235.7" y="242" transform="rotate(-90 235.7 242)">171</text>
<text x="40.9" y="257.9" transform="rotate(-90 40.9 257.9)">° R3</text>
<text x="50.2" y="257.9" transform="rotate(-90 50.2 257.9)">° R3</text>
<text x="188.3" y="257.9" transform="rotate(-90 188.3 257.9)">° R3</text>
<text x="197.5" y="257.9" transform="rotate(-90 197.5 257.9)">° R3</text>
<text x="40.9" y="273.9" transform="rotate(-90 40.9 273.9)">DOWN 40</text>
<text x="50.2" y="273.9" transform="rotate(-90 50.2 273.9)">DOWN 50</text>
<text x="188.3" y="273.9" transform="rotate(-90 188.3 273.9)">DOWN 50</text>
<text x="197.5" y="273.9" transform="rotate(-90 197.5 273.9)">DOWN 40</text>
<text x="358.5" y="275">CD-IN-30-SOMAN-01-MET01</text>
</g>
<g font-size="3.3">
<text x="99.8" y="59.1" transform="rotate(30 99.8 59.1)">w</text>
<text x="104.6" y="56.9" transform="rotate(30 104.6 56.9)">n</text>
<text x="105.2" y="62.3" transform="rotate(30 105.2 62.3)">n</text>
<text x="223.3" y="96.5" transform="rotate(45 223.3 96.5)">w</text>
<text x="227.8" y="100.9" transform="rotate(45 227.8 100.9)">n</text>
<text x="231.8" y="98.7" transform="rotate(45 231.8 98.7)">n</text>
<text x="142.1" y="107.2" transform="rotate(-55 142.1 107.2)">n</text>
<text x="147.6" y="107.1" transform="rotate(-55 147.6 107.1)">n</text>
<text x="291.8" y="106.8" transform="rotate(37 291.8 106.8)">w</text>
<text x="300.5" y="107.8" transform="rotate(37 300.5 107.8)">n</text>
<text x="144" y="112.3" transform="rotate(-55 144 112.3)">w</text>
<text x="296.9" y="110.6" transform="rotate(37 296.9 110.6)">n</text>
<text x="208.4" y="135.5" transform="rotate(15 208.4 135.5)">w</text>
<text x="214.4" y="137.1" transform="rotate(15 214.4 137.1)">n</text>
<text x="216.7" y="133.2" transform="rotate(15 216.7 133.2)">n</text>
<text x="371" y="148" transform="rotate(20 371 148)">n</text>
<text x="369.5" y="152.1" transform="rotate(20 369.5 152.1)">w</text>
<text x="375.4" y="154.3" transform="rotate(20 375.4 154.3)">n</text>
<text x="353.6" y="172.8" transform="rotate(66 353.6 172.8)">w</text>
<text x="357.6" y="171" transform="rotate(66 357.6 171)">n</text>
<text x="356.2" y="178.6" transform="rotate(66 356.2 178.6)">n</text>
<text x="302.9" y="188.4" transform="rotate(60 302.9 188.4)">w</text>
<text x="306.7" y="186.2" transform="rotate(60 306.7 186.2)">n</text>
<text x="306.1" y="193.8" transform="rotate(60 306.1 193.8)">n</text>
</g>
<g font-size="3.1">
<text x="312.7" y="246.8">Tolerancias para dimensiones lineales y angulares sin indicación individual</text>
<text x="312.7" y="250.4">de tolerancia, según ISO 2768-1:1989</text>
<text x="312.7" y="254">Zonas de rugosidad no especificada, Ra 3.2</text>
<text x="377.7" y="285.6">A3</text>
<text x="397" y="285.9">3 /6</text>
</g>
<g font-size="2.4">
<text x="271.2" y="244.4">MATERIAL:</text>
<text x="271.3" y="252">ACABADO SUPERFICIAL:</text>
<text x="271.4" y="247.9">Steel, Mild</text>
<text x="271.2" y="259.7">SCALE:</text>
<text x="350.6" y="260.8">DRAWN: Sergio Torremocha</text>
<text x="391.2" y="260.6">24/06/2015</text>
<text x="350.6" y="266.9">CHECKED: Carlos Ruiz Madrigal</text>
<text x="391.2" y="266.7">24/06/2015</text>
<text x="350.6" y="271.4">DWG NO:</text>
<text x="350.8" y="276.9">Id. Ref:</text>
<text x="350.8" y="282.8">REV</text>
<text x="371.2" y="282.9">SIZE</text>
<text x="390.9" y="282.9">SHEET</text>
</g>
</svg>
